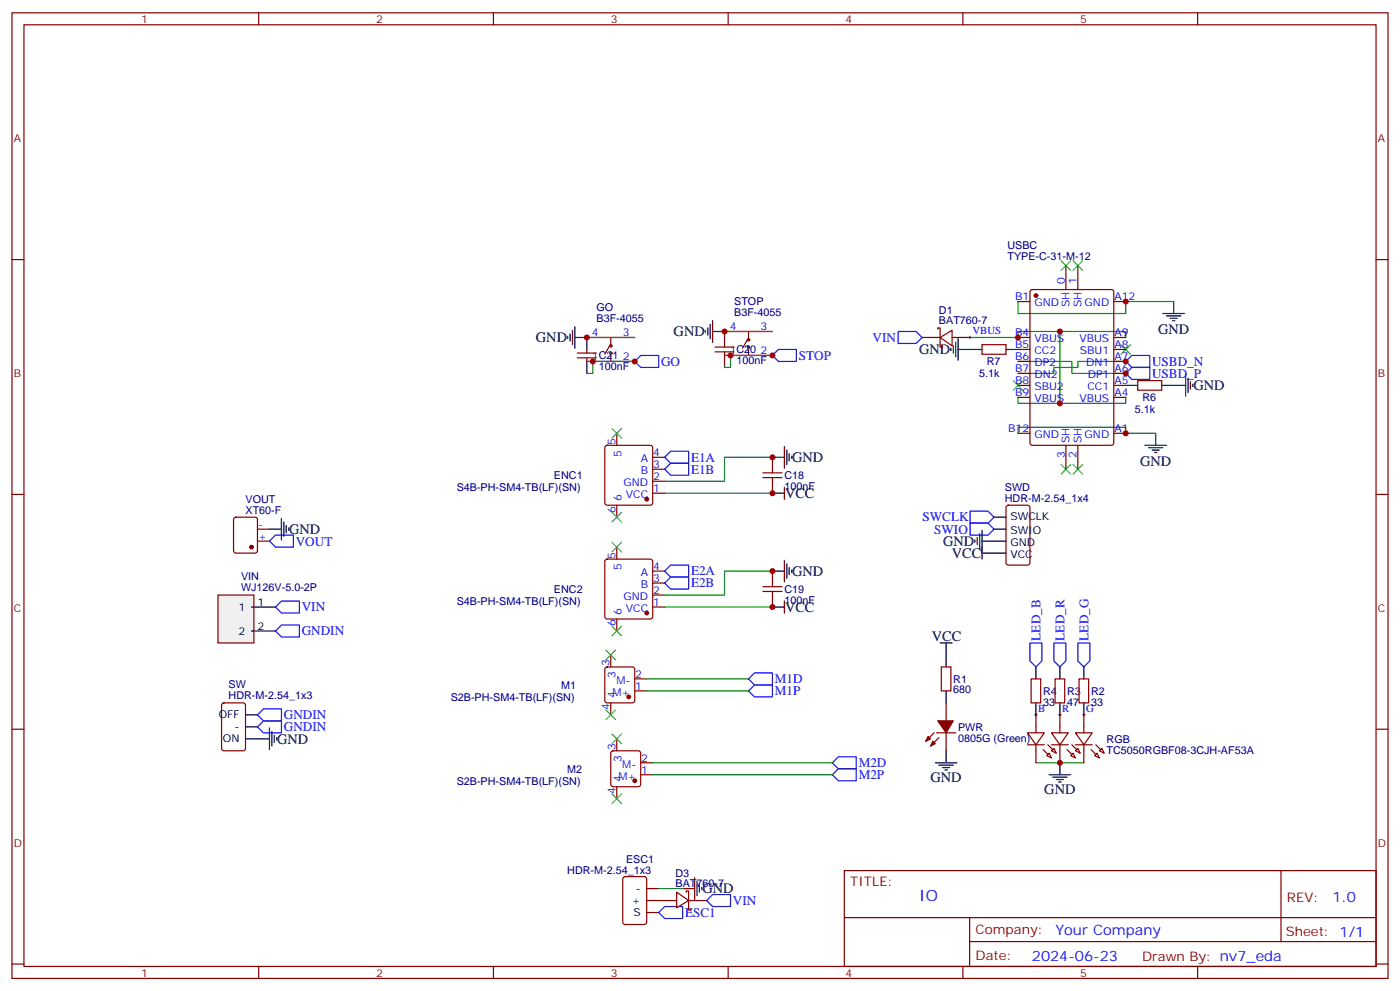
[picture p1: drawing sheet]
<svg xmlns="http://www.w3.org/2000/svg" width="412mm" height="292mm" viewBox="0 0 412 292" stroke-linecap="round" stroke-linejoin="round" font-family="sans-serif">
<g fill="none" stroke="#870000" stroke-width=".35">
<path d="M3.5 3.8h405.4v284.3h-405.4zM7.1 7.3h398.2v277.3h-398.2zM76.2 3.8v3.5M145.3 3.8v3.5M214.5 3.8v3.5M283.6 3.8v3.5M352.8 3.8v3.5M3.5 76.4h3.6M405.3 76.4h3.6M172.9 99.4h14.1M179.9 99.4v2.4M213.4 97.6h14.1"/>
<path d="M220.5 97.6v2.5M172.9 106.4h14.1M179.6 101.8l-1.4 2.5M179.9 104v2.4M213.4 104.7h14.1M220.1 100.1l-1.4 2.5M220.5 102.2v2.5M178.4 131.3l.5-.2h12.7l.5 .2 .2 .5v16.3l-.3 .5-.4 .2h-12.7l-.5-.3-.2-.4v-16.3zM181.7 127.6v3.5M192.3 138.2h3.5M192.3 134.7h3.5M3.5 145.6h3.6"/>
<path d="M69 152.5l.5-.2h5.6l.7 .4v9.5l-.4 .6-5.9 .1-.7-.5v-9.4zM75.8 155.8h3.6M75.8 159.3h3.6M181.7 148.8v3.5M192.3 145.2h3.5M192.3 141.7h3.5M405.3 145.6h3.6M178.4 164.8l.5-.2h12.7l.5 .2 .2 .5v16.3l-.3 .5-.4 .2h-12.7l-.5-.3-.2-.4v-16.3zM181.7 161.1v3.5M192.3 178.8h3.5M192.3 175.2h3.5M192.3 171.7h3.5"/>
<path d="M192.3 168.2h3.5M178.4 196.6l.5-.2h7.4l.5 .2 .2 .5v9.2l-.3 .5-.4 .2h-7.4l-.5-.3-.2-.4v-9.2zM179.9 192.9v3.5M181.7 182.3v3.5M187 199.9h3.5M3.5 214.7h3.6M179.9 207v3.5M181.7 217.6v3.5M187 203.4h3.5M405.3 214.7h3.6M180.2 221.3l.4-.2h7.4l.5 .2 .2 .5v9.2l-.2 .5-.5 .2h-7.4l-.5-.3-.2-.4v-9.2zM181.7 231.7v3.5"/>
<path d="M188.7 228.1h3.6M188.7 224.6h3.6M183.7 258.3l.4-.2h5.7l.6 .5 .1 12.9-.5 .7h-5.9l-.6-.4-.1-13zM248.7 256.4h156.6v28.2h-156.6zM377.3 256.4v20.9M248.7 270.2h156.5M285.6 277.3h119.6M285.6 270.2v14.1M3.5 283.9h3.6M76.2 284.6v3.5M145.3 284.6v3.5M214.5 284.6v3.5"/>
<path d="M283.6 284.6v3.5M352.8 284.6v3.5M405.3 283.9h3.6"/>
<circle cx="179.9" cy="104" r=".35"/>
<circle cx="179.9" cy="101.8" r=".35"/>
<circle cx="220.5" cy="102.2" r=".35"/>
<circle cx="220.5" cy="100.1" r=".35"/>
</g>
<g fill="#870000" stroke="#870000" stroke-width=".35">
<circle cx="185.2" cy="205.2" r=".53"/>
<circle cx="190.5" cy="147" r=".53"/>
<circle cx="190.5" cy="180.5" r=".53"/>
<circle cx="187" cy="229.9" r=".53"/>
<circle cx="74.1" cy="161.1" r=".53"/>
</g>
<path d="M190.5 261.7h3.5M190.5 268.7h3.5M190.5 265.2h3.5" fill="none" stroke="#000" stroke-width=".35"/>
<path d="M64.2 175.2h10.6v14.1h-10.6z" fill="#f0f0f0" stroke="#870000" stroke-width=".35"/>
<g fill="none" stroke="#000" stroke-width=".35">
<path d="M167.2 99v.7M167.9 98.3v2.1M168.6 97.3v4.2M169.3 99.4h3.6v3.5M169.3 96.2v6.4M207.8 97.3v.7M208.5 96.6v2.1M209.2 95.5v4.2M209.9 97.6h3.5v3.5M209.9 94.4v6.4M282.2 99.7v6.4M342.5 92.3h6.4"/>
<path d="M343.6 93h4.2M344.7 93.7h2.1M345.4 94.4h.7M345.7 88.8v3.5M172.9 106.4v3.6M213.4 104.7v3.5M280.1 102.6v.7M280.8 101.8v2.2M281.5 100.8v4.2M282.2 102.9h7.1M296.3 102.9h3.6M331.6 113.5h3.5"/>
<path d="M342.2 113.5h7M349.2 110.3v6.4M350 111.4v4.2M350.7 112.4v2.1M351.4 113.1v.7M231.1 131.5v6.3M231.1 134.7h-3.6v3.5M231.8 132.5v4.3M232.5 133.6v2.1M233.2 134.3v.7M337.3 131.1h6.3M338.3 131.8h4.2"/>
<path d="M339.4 132.5h2.1M340.1 133.2h.7M340.4 127.6v3.5M79.4 155.8h3.5M82.9 152.6v6.4M83.6 153.7v4.2M84.3 154.8v2.1M85 155.5v.7M227.5 141.7v3.5h3.6M231.1 143.5v3.5M287.2 159v.7M287.9 158.3v2.1"/>
<path d="M288.6 157.2v4.3M289.3 159.3h7M289.3 156.2v8.4M292.8 152.3h3.5M292.8 155.8h3.5M74.1 178.8h7M227.5 175.2v3.6h3.6M231.1 165v6.3M231.1 177v3.5M231.1 168.2h-3.6v3.5M231.8 166.1v4.2M232.5 167.1v2.1"/>
<path d="M233.2 167.8v.7M289.3 162.9h7M74.1 185.8h7M276.9 189.3h3.6M278.7 189.3v7.1M305.2 196.4v3.5M312.2 196.4v3.5M319.3 196.4v3.5M72.3 210.5h3.5M72.3 217.6h7.1M72.3 214h3.5M79.4 214.4v6.3"/>
<path d="M80.1 215.4v4.3M80.8 216.5v2.1M81.5 217.2v.7M278.7 203.4v3.6M305.2 207v3.5M312.2 207v3.5M319.3 207v3.5M275.5 224.6h6.4M276.6 225.3h4.2M277.6 226h2.2M278.3 226.7h.7M278.7 221.1v3.5"/>
<path d="M309 228.1h6.4M310.1 228.8h4.2M311.1 229.6h2.2M311.9 230.3h.7M312.2 224.6v3.5M204.6 258.5v6.3M205.3 259.5v4.3M201.1 261.7h3.5M206 260.6v2.1M206.7 261.3v.7"/>
</g>
<g fill="none" stroke="#00f" stroke-width=".35">
<path d="M264.6 97.6h5.3l1.7 1.8-1.7 1.7h-5.3zM187 106.4l1.7-1.7h5.3v3.5h-5.3zM229.3 102.9h5.3v3.5h-5.3l-1.8-1.7zM331.6 106.4l1.8-1.7h5.3v3.5h-5.3zM333.4 108.2h5.3v3.5h-5.3l-1.8-1.7zM195.8 134.7l1.8-1.8h5.2v3.5h-5.2zM195.8 138.2l1.8-1.8h5.2v3.5h-5.2zM79.4 159.3l1.7-1.7h5.3v3.5h-5.3zM285.8 154.1h5.2l1.8 1.7-1.8 1.8h-5.2zM285.8 150.5h5.2l1.8 1.8-1.8 1.8h-5.2zM81.1 178.8l1.8-1.8h5.3v3.5h-5.3zM195.8 168.2l1.8-1.8h5.2v3.5h-5.2z"/>
<path d="M195.8 171.7l1.8-1.8h5.2v3.6h-5.2zM82.9 184h5.3v3.6h-5.3l-1.8-1.8zM220.5 199.9l1.7-1.7h5.3v3.5h-5.3zM303.4 189.3h3.5v5.3l-1.7 1.8-1.8-1.8zM310.4 189.3h3.6v5.3l-1.8 1.8-1.8-1.8zM317.5 189.3h3.5v5.3l-1.7 1.8-1.8-1.8zM75.8 214l1.8-1.7h5.3v3.5h-5.3zM75.8 210.5l1.8-1.8h5.3v3.6h-5.3zM220.5 203.4l1.7-1.7h5.3v3.5h-5.3zM245.2 228.1l1.7-1.7h5.3v3.5h-5.3zM245.2 224.6l1.7-1.8h5.3v3.6h-5.3zM194 268.7l1.8-1.8h5.3v3.6h-5.3z"/>
<path d="M208.1 265.2l1.8-1.8h5.3v3.5h-5.3z"/>
</g>
<g fill="none" stroke="#870000" stroke-width=".35">
<path d="M314 78.2v7.1M317.5 78.2v7.1M271.6 99.4h5.3M276.2 96.9v-.3h.7v5.6h.7v-.4M276.9 99.4l3.6-2.1v4.5zM280.5 99.4h5.3M299.9 99.4h3.5M299.9 88.8h3.5M303.6 85.5l.5-.2h23.3l.6 .4 .1 44.7-.5 .7h-23.5l-.7-.4v-44.7zM328.1 99.4h3.5M328.1 88.8h3.5M170 104h5.7"/>
<path d="M170 105.4h5.7M172.9 102.9v1.1M172.9 105.4v1M210.6 102.2h5.7M210.6 103.6h5.7M213.4 101.1v1.1M213.4 103.6v1.1M289.3 101.5h7v2.8h-7zM299.9 102.9h3.5M299.9 106.4h3.5M299.9 110h3.5M299.9 113.5h3.5"/>
<path d="M299.9 117h3.5M328.1 102.9h3.5M328.1 106.4h3.5M328.1 110h3.5M328.1 113.5h3.5M328.1 117h3.5M335.1 112.1h7.1v2.8h-7.1zM224.7 139.2h5.7M227.5 138.2v1M299.9 127.6h3.5M314 131.1v7.1M317.5 131.1v7.1"/>
<path d="M328.1 127.6h3.5M224.7 140.7h5.7M227.5 140.7v1M296.6 149l.4-.2h5.7l.6 .4 .1 16.5-.5 .6-5.9 .1-.6-.5-.1-16.4zM224.7 174.2h5.7M224.7 172.8h5.7M227.5 171.7v1.1M227.5 174.2v1M277.3 196.4h2.8v7h-2.8zM303.7 199.9h2.9v7.1h-2.9zM310.8 199.9h2.8v7.1h-2.8zM317.9 199.9h2.8v7.1h-2.8z"/>
<path d="M65.5 207.2l.5-.2h5.6l.7 .4v13l-.4 .6-5.9 .1-.7-.5v-12.9zM275.2 215.8l-2.5 2.5M275.9 215.8h5.6M276.6 217.2l-2.5 2.5M278.7 207v5.3M278.7 215.8v5.3M302.7 215.8h4.9l-2.4 3.5zM302.7 219.3h4.9M305.2 210.5v5.3M305.2 219.3v5.3M309.7 215.8h5l-2.5 3.5zM309.7 219.3h5"/>
<path d="M312.2 210.5v5.3M312.2 219.3v5.3M316.8 215.8h4.9l-2.4 3.5zM316.8 219.3h4.9M319.3 210.5v5.3M319.3 219.3v5.3M308.3 222.5l.7-.7 .7 1.4zM309.7 221.1l.7-.7 .7 1.4zM316.1 221.8l.7 1.4-1.4-.7zM317.5 220.4l.7 1.4-1.4-.7zM322.4 222.5l.7-.7 .7 1.4zM323.8 221.1l.8-.7 .7 1.4z"/>
<path d="M194 265.2h5.3M199.3 262.7l3.5 2.5-3.5 2.1zM202.1 262.7v-.3h.7v5.6h.8v-.3M202.8 265.2h5.3"/>
</g>
<g fill="none" stroke="#008700" stroke-width=".35">
<path d="M172.9 99.4h14.1M213.4 97.6h14.1M285.8 99.4h14.1v-1.8h31.7v1.8M299.9 88.8v3.5h31.7v-3.5h14.1M312.2 97.6v21.2M172.9 106.4h14.1M174.6 106.4v3.6h-1.7M213.4 104.7h14.1M215.2 104.7v3.5h-1.8M299.9 106.4h15.8v3.6h15.9M299.9 117v1.8h31.7v-1.8M331.6 106.4h-14.1v1.8h-7.1v1.8h-10.5"/>
<path d="M227.5 134.7h-14.1v7h-17.6M299.9 127.6v-1.8h31.7v1.8h8.8M195.8 145.2h31.7M195.8 178.8h31.7M227.5 168.2h-14.1v7h-17.6M190.5 199.9h30M190.5 203.4h30M192.3 224.6h52.9M192.3 228.1h52.9M305.2 224.6h14.1M194 261.7h7.1"/>
</g>
<path d="M285.4 99.4h.7M285.8 99v.7M304.8 210.5h.7M305.2 210.1v.8M311.9 210.5h.7M312.2 210.1v.8M318.9 210.5h.7M319.3 210.1v.8" fill="none" stroke="#000" stroke-width=".29"/>
<g fill="#870000" stroke="#870000" stroke-width=".35">
<path d="M307.3 220.7l1.4 1.4z"/>
<path d="M308.7 219.3l1.4 1.4z"/>
<path d="M321.4 220.7l1.4 1.4z"/>
<path d="M322.8 219.3l1.4 1.4z"/>
<path d="M315.7 219.3l1.4 1.4z"/>
<path d="M314.3 220.7l1.4 1.4z"/>
<path d="M274.8 218.3l.7 .7-1.4 .7z"/>
<path d="M273.4 216.9l.7 .7-1.4 .7z"/>
<path d="M276.2 212.3h4.6l-2.1 3.5z"/>
<circle cx="305.2" cy="87" r=".53"/>
</g>
<g fill="none" stroke="#3c3" stroke-width=".35">
<path d="M312.6 76.8l2.8 2.8M315.4 76.8l-2.8 2.8M316.1 76.8l2.8 2.8M318.9 76.8l-2.8 2.8M298.4 112.1l2.9 2.8M301.3 112.1l-2.9 2.8M330.2 101.5l2.8 2.8M333 101.5l-2.8 2.8M180.3 126.2l2.8 2.8M183.1 126.2l-2.8 2.8M312.6 136.8l2.8 2.8M315.4 136.8l-2.8 2.8"/>
<path d="M316.1 136.8l2.8 2.8M318.9 136.8l-2.8 2.8M180.3 150.9l2.8 2.8M180.3 159.7l2.8 2.8M183.1 150.9l-2.8 2.8M183.1 159.7l-2.8 2.8M178.5 191.5l2.8 2.8M180.3 184.4l2.8 2.8M181.3 191.5l-2.8 2.8M183.1 184.4l-2.8 2.8M178.5 209.1l2.8 2.8M180.3 216.1l2.8 2.9"/>
<path d="M181.3 209.1l-2.8 2.8M183.1 216.1l-2.8 2.9M180.3 233.8l2.8 2.8M183.1 233.8l-2.8 2.8"/>
</g>
<g fill="#c00">
<circle cx="312.2" cy="224.6" r=".88"/>
<circle cx="331.6" cy="106.4" r=".88"/>
<circle cx="331.6" cy="110" r=".88"/>
<circle cx="331.6" cy="127.6" r=".88"/>
<circle cx="331.6" cy="88.8" r=".88"/>
<circle cx="312.2" cy="118.8" r=".88"/>
<circle cx="312.2" cy="97.6" r=".88"/>
<circle cx="299.9" cy="99.4" r=".88"/>
<circle cx="172.9" cy="99.4" r=".88"/>
<circle cx="213.4" cy="97.6" r=".88"/>
<circle cx="187" cy="106.4" r=".88"/>
<circle cx="227.5" cy="104.7" r=".88"/>
<circle cx="227.5" cy="145.2" r=".88"/>
<circle cx="227.5" cy="134.7" r=".88"/>
<circle cx="227.5" cy="168.2" r=".88"/>
<circle cx="227.5" cy="178.8" r=".88"/>
<circle cx="215.2" cy="104.7" r=".88"/>
<circle cx="174.6" cy="106.4" r=".88"/>
</g>
<text font-size="4.6" fill="#00f" x="270.8" y="265.4">IO</text>
<g font-size="4.2">
<text x="157.9" y="100.8">GND</text>
<text x="198.4" y="99.1">GND</text>
<text x="341.1" y="98.4">GND</text>
<text x="270.8" y="104.3">GND</text>
<text x="351.5" y="114.9">GND</text>
<text x="233.4" y="136.1">GND</text>
<text x="335.8" y="137.2">GND</text>
<text x="231.2" y="146.6">VCC</text>
<text x="85.2" y="157.3">GND</text>
<text x="277.8" y="160.8">GND</text>
<text x="280.4" y="164.3">VCC</text>
<text x="233.4" y="169.6">GND</text>
<text x="231.2" y="180.2">VCC</text>
<text x="274.5" y="188.6">VCC</text>
<text x="81.7" y="219">GND</text>
<text x="274.1" y="230.3">GND</text>
<text x="307.6" y="233.8">GND</text>
<text x="206.9" y="263.1">GND</text>
</g>
<g font-size="4.2" fill="#00f">
<text x="392.5" y="265.6">1.0</text>
<text x="310.9" y="275.2">Your Company</text>
<text x="304" y="283">2024-06-23</text>
</g>
<g font-size="3.9" fill="#00f">
<text x="257" y="100.6">VIN</text>
<text x="194.7" y="107.7">GO</text>
<text x="235.3" y="105.9">STOP</text>
<text x="339.4" y="107.7">USBD_N</text>
<text x="339.4" y="111.2">USBD_P</text>
<text x="203.6" y="135.9">E1A</text>
<text x="203.6" y="139.5">E1B</text>
<text x="271.7" y="153.6">SWCLK</text>
<text x="87.1" y="160.7">VOUT</text>
<text x="275.2" y="157.1">SWIO</text>
<text x="203.6" y="169.4">E2A</text>
<text x="203.6" y="173">E2B</text>
<text x="88.9" y="180.1">VIN</text>
<text x="88.9" y="187.1">GNDIN</text>
<text x="306.5" y="188.6" transform="rotate(-90 306.5 188.6)">LED_B</text>
<text x="313.6" y="188.6" transform="rotate(-90 313.6 188.6)">LED_R</text>
<text x="320.6" y="188.6" transform="rotate(-90 320.6 188.6)">LED_G</text>
<text x="228.2" y="201.2">M1D</text>
<text x="228.2" y="204.8">M1P</text>
<text x="83.6" y="215.3">GNDIN</text>
<text x="83.6" y="211.7">GNDIN</text>
<text x="252.9" y="225.9">M2D</text>
<text x="252.9" y="229.5">M2P</text>
<text x="201.8" y="269.9">ESC1</text>
<text x="215.9" y="266.5">VIN</text>
</g>
<g font-size="3.9" fill="#800">
<text x="250.5" y="260.9">TITLE:</text>
<text x="379.1" y="265.6">REV:</text>
<text x="287.4" y="275.1">Company:</text>
<text x="378.7" y="275.8">Sheet: 1/1</text>
<text x="287.4" y="282.8">Date:</text>
<text x="336.4" y="282.9">Drawn By: nv7_eda</text>
</g>
<g font-size="3.2" fill="#800">
<text x="41.6" y="6.8">1</text>
<text x="110.8" y="6.8">2</text>
<text x="179.9" y="6.8">3</text>
<text x="249.1" y="6.8">4</text>
<text x="318.2" y="6.8">5</text>
<text x="4.1" y="41.9">A</text>
<text x="405.9" y="41.9">A</text>
<text x="4.1" y="111">B</text>
<text x="405.9" y="111">B</text>
<text x="4.1" y="180.2">C</text>
<text x="405.9" y="180.2">C</text>
<text x="4.1" y="249.3">D</text>
<text x="405.9" y="249.3">D</text>
<text x="41.6" y="287.6">1</text>
<text x="110.8" y="287.6">2</text>
<text x="179.9" y="287.6">3</text>
<text x="249.1" y="287.6">4</text>
<text x="318.2" y="287.6">5</text>
</g>
<g font-size="3.2" fill="#000080">
<text x="296.8" y="76.4">TYPE-C-31-M-12</text>
<text x="296.8" y="73.3">USBC</text>
<text x="216.3" y="89.8">STOP</text>
<text x="175.7" y="94.8">B3F-4055</text>
<text x="175.7" y="91.6">GO</text>
<text x="216.3" y="93">B3F-4055</text>
<text x="276.6" y="95.5">BAT760-7</text>
<text x="276.6" y="92.3">D1</text>
<text x="217" y="107.2">100nF</text>
<text x="290.7" y="107.6">R7</text>
<text x="176.4" y="109">100nF</text>
<text x="288.5" y="111.1">5.1k</text>
<text x="336.6" y="118.1">R6</text>
<text x="334.3" y="121.7">5.1k</text>
<text x="163.2" y="141.1">ENC1</text>
<text x="231.1" y="141.1">C18</text>
<text x="72.3" y="148">VOUT</text>
<text x="134.5" y="144.6">S4B-PH-SM4-TB(LF)(SN)</text>
<text x="231.1" y="144.3">100nF</text>
<text x="296" y="147.7">HDR-M-2.54_1x4</text>
<text x="296" y="144.5">SWD</text>
<text x="72.3" y="151.2">XT60-F</text>
<text x="71" y="174">WJ126V-5.0-2P</text>
<text x="71" y="170.8">VIN</text>
<text x="134.5" y="178.1">S4B-PH-SM4-TB(LF)(SN)</text>
<text x="163.2" y="174.6">ENC2</text>
<text x="231.1" y="177.8">100nF</text>
<text x="231.1" y="174.6">C19</text>
<text x="67.3" y="202.7">SW</text>
<text x="165.3" y="202.8">M1</text>
<text x="280.8" y="201">R1</text>
<text x="67.3" y="205.9">HDR-M-2.54_1x3</text>
<text x="132.8" y="206.4">S2B-PH-SM4-TB(LF)(SN)</text>
<text x="280.8" y="204.2">680</text>
<text x="307.3" y="207.8">33</text>
<text x="307.3" y="204.6">R4</text>
<text x="314.3" y="207.8">47</text>
<text x="314.3" y="204.6">R3</text>
<text x="321.4" y="207.8">33</text>
<text x="321.4" y="204.6">R2</text>
<text x="282.2" y="215.2">PWR</text>
<text x="282.2" y="218.4">0805G (Green)</text>
<text x="326" y="221.9">TC5050RGBF08-3CJH-AF53A</text>
<text x="326" y="218.7">RGB</text>
<text x="167" y="227.5">M2</text>
<text x="134.5" y="231.1">S2B-PH-SM4-TB(LF)(SN)</text>
<text x="167.1" y="257.5">HDR-M-2.54_1x3</text>
<text x="184.4" y="254">ESC1</text>
<text x="199" y="261.3">BAT760-7</text>
<text x="199" y="258.1">D3</text>
</g>
<g font-size="3.2" fill="#00f">
<text x="313.6" y="83.5" transform="rotate(-90 313.6 83.5)">0</text>
<text x="317.1" y="83.5" transform="rotate(-90 317.1 83.5)">1</text>
<text x="299" y="88.4">B1</text>
<text x="328.3" y="88.4">A12</text>
<text x="304.7" y="90.2">GND</text>
<text x="315" y="90.5" transform="rotate(-90 315 90.5)">SH</text>
<text x="318.6" y="90.5" transform="rotate(-90 318.6 90.5)">SH</text>
<text x="319.5" y="90.2">GND</text>
<text x="174.4" y="99">4</text>
<text x="183.4" y="99">3</text>
<text x="214.9" y="97.3">4</text>
<text x="224" y="97.3">3</text>
<text x="286.5" y="98.5">VBUS</text>
<text x="299" y="99">B4</text>
<text x="304.7" y="100.8">VBUS</text>
<text x="317.9" y="100.8">VBUS</text>
<text x="328.3" y="99">A9</text>
<text x="174.4" y="106.1">1C21</text>
<text x="183.4" y="106.1">2</text>
<text x="214.9" y="104.3">1C20</text>
<text x="224" y="104.3">2</text>
<text x="299" y="102.6">B5</text>
<text x="299" y="106.1">B6</text>
<text x="304.7" y="104.3">CC2</text>
<text x="304.7" y="107.8">DP2</text>
<text x="318.1" y="104.3">SBU1</text>
<text x="319.9" y="107.8">DN1</text>
<text x="328.3" y="106.1">A7</text>
<text x="328.3" y="102.6">A8</text>
<text x="299" y="109.6">B7</text>
<text x="299" y="113.1">B8</text>
<text x="304.7" y="111.4">DN2</text>
<text x="320.4" y="111.4">DP1</text>
<text x="328.3" y="113.1">A5</text>
<text x="328.3" y="109.6">A6</text>
<text x="299" y="116.7">B9</text>
<text x="304.7" y="114.9">SBU2</text>
<text x="304.7" y="118.4">VBUS</text>
<text x="317.9" y="118.4">VBUS</text>
<text x="320.3" y="114.9">CC1</text>
<text x="328.3" y="116.7">A4</text>
<text x="181.3" y="131" transform="rotate(-90 181.3 131)">5</text>
<text x="297" y="127.2">B12</text>
<text x="304.7" y="129">GND</text>
<text x="315" y="130.4" transform="rotate(-90 315 130.4)">SH</text>
<text x="318.6" y="130.4" transform="rotate(-90 318.6 130.4)">SH</text>
<text x="319.5" y="129">GND</text>
<text x="328.3" y="127.2">A1</text>
<text x="183.1" y="134.4" transform="rotate(-90 183.1 134.4)">5</text>
<text x="188.8" y="136.1">A</text>
<text x="192.4" y="137.8">3</text>
<text x="192.4" y="134.3">4</text>
<text x="313.6" y="134.9" transform="rotate(-90 313.6 134.9)">3</text>
<text x="317.1" y="134.9" transform="rotate(-90 317.1 134.9)">2</text>
<text x="183.7" y="143.1">GND</text>
<text x="188.8" y="139.6">B</text>
<text x="192.4" y="141.4">2</text>
<text x="183.1" y="147.5" transform="rotate(-90 183.1 147.5)">6</text>
<text x="184.4" y="146.6">VCC</text>
<text x="192.4" y="144.9">1</text>
<text x="76" y="155.5">-</text>
<text x="181.3" y="151" transform="rotate(-90 181.3 151)">6</text>
<text x="76" y="159">+</text>
<text x="181.3" y="164.5" transform="rotate(-90 181.3 164.5)">5</text>
<text x="183.1" y="168" transform="rotate(-90 183.1 168)">5</text>
<text x="192.4" y="167.8">4</text>
<text x="188.8" y="173.1">B</text>
<text x="188.8" y="169.6">A</text>
<text x="192.4" y="171.3">3</text>
<text x="183.7" y="176.6">GND</text>
<text x="192.4" y="178.4">1</text>
<text x="192.4" y="174.9">2</text>
<text x="181.3" y="184.5" transform="rotate(-90 181.3 184.5)">6</text>
<text x="183.1" y="181" transform="rotate(-90 183.1 181)">6</text>
<text x="184.4" y="180.2">VCC</text>
<text x="179.6" y="196.2" transform="rotate(-90 179.6 196.2)">3</text>
<text x="181.3" y="199.7" transform="rotate(-90 181.3 199.7)">3</text>
<text x="181.6" y="201.3">M-</text>
<text x="187.1" y="203.1">1</text>
<text x="187.1" y="199.6">2</text>
<text x="179.6" y="209.2" transform="rotate(-90 179.6 209.2)">4</text>
<text x="180.4" y="204.9">M+</text>
<text x="181.3" y="205.7" transform="rotate(-90 181.3 205.7)">4</text>
<text x="305.9" y="209.6">B</text>
<text x="312.9" y="209.6">R</text>
<text x="320" y="209.6">G</text>
<text x="181.3" y="220.9" transform="rotate(-90 181.3 220.9)">3</text>
<text x="183.1" y="224.4" transform="rotate(-90 183.1 224.4)">3</text>
<text x="183.3" y="226">M-</text>
<text x="188.9" y="227.8">1</text>
<text x="188.9" y="224.3">2</text>
<text x="181.3" y="233.9" transform="rotate(-90 181.3 233.9)">4</text>
<text x="182.2" y="229.6">M+</text>
<text x="183.1" y="230.4" transform="rotate(-90 183.1 230.4)">4</text>
</g>
<g font-size="3.2">
<text x="297.6" y="153">SWCLK</text>
<text x="297.6" y="157.2">SWIO</text>
<text x="297.6" y="160.8">GND</text>
<text x="297.6" y="164.3">VCC</text>
<text x="70.3" y="179.8">1</text>
<text x="75.8" y="178.4">1</text>
<text x="75.8" y="185.5">2</text>
<text x="70.3" y="186.9">2</text>
<text x="64.4" y="211.6">OFF</text>
<text x="69.1" y="215.1">-</text>
<text x="65.7" y="218.6">ON</text>
<text x="187.3" y="262.7">-</text>
<text x="186.1" y="266.2">+</text>
<text x="186.6" y="269.8">S</text>
</g>
</svg>
